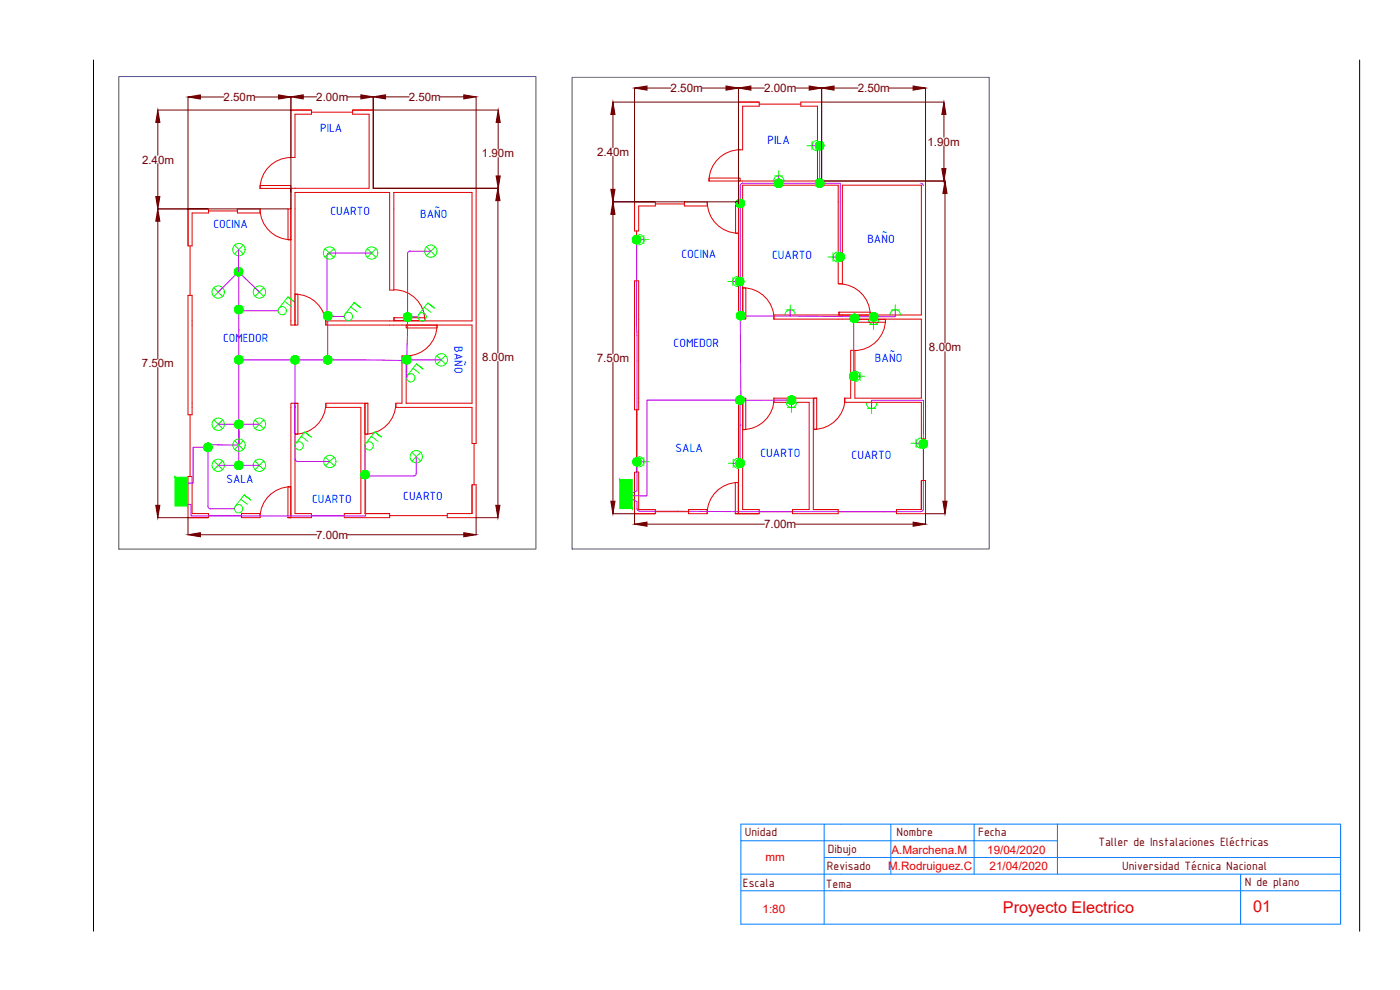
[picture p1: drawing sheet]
<svg xmlns="http://www.w3.org/2000/svg" width="420mm" height="297mm" viewBox="0 0 420 297" stroke-linecap="round" stroke-linejoin="round" font-family="sans-serif">
<!-- layer: Alambrado -->
<g fill="none" stroke="#bf00ff" stroke-width=".3">
<path d="M233.7 52.8v2.2M243.7 43.7h2.3v11.3h-23.1l-.7 .4v38.7M246 55h6.2v22.1h-2.2M276.3 55l.5 .2 .3 .5M71.6 74.9v6.7M111.5 75.9h-12.6l-.7 .5v18.1l.7 .5h4.4M123.1 75.4h6.2M123.1 75.4l-.6 .2-.2 .5v22.9l-.2 9M193.2 71.9h-2.2l.2 66.7h2M71.7 92.5l.2 .5 .5 .2h11.1M71.7 81.5v26.5M77.8 87.6l-6.2-6-6.1 6.1"/>
<path d="M98.4 94.7v13.3M122.3 94.3l.5 .7 2.6 .1M219.9 84.5h2.1M222.2 94.1l.1 26.2M237.1 93v1.8h-14.2l-.5-.2-.2-.5M237.1 94.8l19.9 .2M257 95h5.2v2.4M257 95l-.5 .3-.3 .5v17.1h1.9M268.7 93v2h-6.5M88.5 108l.1 30 .7 .5h9.7M88.5 108h-16.8v19.3M88.5 108l33.8 .2"/>
<path d="M132.4 108h-9.9l-.4 .7v4.7M63.2 133.5l8.5 .1v-6.3v12.3M63.2 133.4l-.6 .3-.2 .5M65.5 127.3h12.3M65.5 139.6h12.3M109.6 133.8l-.1 8.2 .6 .8 14.4-.1 .4-.7v-5M191.2 138.6v8.7l-3.4 1.4M220.8 120.1h-26.6v28.7l-6.4-.1M222.1 127.6h.1M222.1 120.8v18.2h-2M222.9 120.1l-.5 .2-.3 .5M237.5 120.1v2.2"/>
<path d="M237.5 120.1h-14.6M261.6 122.6v-2.5h15.6l-.1 13.6M274.9 133h1.4M276.4 133l.5 .2 .2 .5M277.1 133.7v19l-.2 .6-.6 .2-84.4-.1-.6-.5-.1-2.4-3.4-1.8M56.4 145h1.6v-10.8h4.4l.1 18 .7 .5h7.2M109.7 142.6v12.2h-52.3v-3.5h-1"/>
</g>
<!-- layer: Planta -->
<g fill="none" stroke="#d00" stroke-width=".3">
<path d="M87.3 33h6.2v1.3h-5v12.9h-1.2M87.3 33v14.2M87.3 33h6.2M93.5 33.7h12.3M105.8 33h6.2M112 33h-6.2v1.3h5v22.2h-23.5v41h1.2v-39.8h28.4v29.3h1.3v-29.3h23.5v38.6h-43.9v1.2M112 33v23.5h30.9v76.6h-1.2v-10.9h-22.9v-1.2M221.6 30.6h6.3v1.3h-5v13.1h-1.3zM221.6 30.6h6.3M227.9 31.2h12.4M240.3 30.6h6.3v23.7h31.2v77.4h-1.3v-11h-23.1v-1.2h1.9v-14.4h1.3v14.4h19.9v-23.7h-44.3v-1.3h44.3v-38.9h-23.7v29.6h-1.2v-29.6h-28.7v40.2h-1.3v-41.5h23.7v-22.4h-5zM78 55.7h9.3v.8h-9.3z"/>
<path d="M87.3 47.3a9.3 9.3 0 0 0-9.2 9.2M212.8 53.4h9.3v.9h-9.3zM222.1 44.9a9.4 9.4 0 0 0-9.3 9.4M56.4 62.7h6.2v1.2h-4.9v9.9h-1.3zM56.4 62.7v11.1M56.4 62.7h6.2M57 73.8v14.8M62.6 63.3h8.6M71.2 62.7h6.8v1.2h-6.8zM78.1 62.7a9.3 9.3 0 0 0 9.2 9.2M86.4 62.7h.9v9.2h-.9zM190.4 60.6h6.3v1.2h-5v7.5h-1.3z"/>
<path d="M190.4 60.6v8.7M190.4 60.6h6.3M191 69.3v15M196.7 61.2h8.7M205.4 60.6h6.9v1.2h-6.9zM212.3 60.6a9.4 9.4 0 0 0 9.3 9.4M220.8 60.6h.8v9.4h-.8zM56.4 88.6h1.3v35.8h-1.3zM88.5 88.3h.9v9.2h-.9zM88.5 88.3a9.3 9.3 0 0 1 9.3 9.2M97.8 97.5h43.9v23.5h-19.8v-14.2M118.2 95.3h9.3v.9h-9.3z"/>
<path d="M118.2 95.3v.9M118.2 86.9a9.3 9.3 0 0 1 9.3 9.3M121.9 97.5h9.2v.9h-9.2zM131.2 97.5a9.3 9.3 0 0 1-9.3 9.3M190.4 84.3h1.3v38.6h-1.3zM222.9 86.4h.9v9.3h-.9zM223 86.4a9.4 9.4 0 0 1 9.3 9.3M251.8 93.7h9.4v.9h-9.4zM251.8 93.7v.9M251.8 85.2a9.4 9.4 0 0 1 9.4 9.3M256.4 95.8h9.3v.9h-9.3zM265.8 95.8a9.4 9.4 0 0 1-9.4 9.4"/>
<path d="M121.9 106.8h-1.3v14.2h-1.8M221.6 119.5h1.3v33.4h5v1.2h-6.3zM222.9 119.5h.9v9.4h-.9zM222.9 119.5h.9M232.2 119.5h11.9v33.4h7.5v1.2h-13.8v-1.2h5v-32.2h-10.6zM232.3 119.5a9.4 9.4 0 0 1-9.3 9.4M244.2 119.5h.9v9.3h-.9zM244.2 119.5h.9M253.6 119.5a9.4 9.4 0 0 1-9.4 9.3M57 124.4v18.6M88.5 121h-1.2v34.3M88.5 121h.9v9.3h-.9z"/>
<path d="M88.5 121v33.1h5v1.2h-7.1M88.5 121h.9M97.8 121a9.3 9.3 0 0 1-9.3 9.3M97.8 121v1.2h10.5v31.9h-5v1.2h13.6v-1.2h-7.4M97.8 121h12.6M109.5 121h.9v9.3h-.9zM109.5 121v33.1M118.8 121a9.3 9.3 0 0 1-9.3 9.3M142.3 133.1v12.3M191 122.9v18.8M277.1 131.7v12.5M56.4 143h1.3v11.1h4.9v1.2h-6.2z"/>
<path d="M56.4 155.3h6.2M62.6 154.7h9.9M72.5 154.1h5.5v1.2h-5.5zM86.4 146.1h.9v9.2h-.9zM87.3 146.1a9.3 9.3 0 0 0-9.3 9.2M93.5 154.7h9.8M109.5 154.1h7.4M116.9 154.7h17.3M141.7 145.4h1.2v9.9h-8.7v-1.2h7.5zM141.7 145.4v8.7M190.4 141.7h1.3v11.2h5v1.2h-6.3zM190.4 154.1h6.3"/>
<path d="M196.7 153.5h9.9M206.6 152.9h5.7v1.2h-5.7zM220.7 144.8h.9v9.3h-.9zM220.7 154.1h7.2M221.6 144.8a9.4 9.4 0 0 0-9.4 9.3M227.9 153.5h9.9M244.1 152.9h7.5M251.6 153.5h17.4M276.5 144.2h1.3v9.9h-8.8v-1.2h7.5zM276.5 144.2v8.7"/>
</g>
<!-- layer: Artefactos -->
<g fill="none" stroke="#0f0" stroke-width=".3">
<path d="M232.1 54.3a1.56 1.56 0 0 1 1.6-1.6 1.56 1.56 0 0 1 1.6 1.6M232.4 52.8h1.3M233.7 51.2v1.6h1.2M243.7 42.5v1.2h-1.5M243.7 43.7v1.3M245.3 42.1a1.56 1.56 0 0 0-1.6 1.6 1.56 1.56 0 0 0 1.6 1.6M70.4 73.6l2.6 2.6M73 73.6l-2.6 2.6M97.6 74.6l2.6 2.6M100.2 74.6l-2.6 2.6M110.2 74.6l2.6 2.6M112.8 74.6l-2.6 2.6"/>
<path d="M128 74.1l2.6 2.6M130.6 74.1l-2.6 2.6M191.7 70.3a1.56 1.56 0 0 1 1.5 1.6 1.56 1.56 0 0 1-1.5 1.5M193.2 70.7v1.2M194.7 71.9h-1.5v1.3M250 75.9v1.2h-1.5M250 77.1v1.3M251.6 75.6a1.56 1.56 0 0 0-1.6 1.5 1.56 1.56 0 0 0 1.6 1.6M64.2 86.3l2.6 2.6M66.8 86.3l-2.6 2.6M76.5 86.3l2.7 2.6M79.2 86.3l-2.7 2.6"/>
<path d="M85.4 90.4l1.9 1.5M86.4 89.1l1.9 1.5-1.9-1.5-2.7 3.4M105.3 92.1l1.9 1.5M106.3 90.8l1.9 1.5-1.9-1.5-2.7 3.4M127.4 92.2l1.9 1.5M128.4 90.9l1.9 1.5-1.9-1.5-2.7 3.4M219.9 83.2v1.3h-1.5M219.9 84.5v1.2M221.5 82.9a1.56 1.56 0 0 0-1.6 1.5 1.56 1.56 0 0 0 1.6 1.6M235.6 94.5a1.56 1.56 0 0 1 1.6-1.5 1.56 1.56 0 0 1 1.5 1.5M235.9 93h1.2M237.1 91.5v1.5h1.3"/>
<path d="M260.6 95.8a1.56 1.56 0 0 0 1.6 1.6 1.56 1.56 0 0 0 1.6-1.6M260.9 97.4h1.3v1.5M262.2 97.4h1.2M267.1 94.5a1.56 1.56 0 0 1 1.6-1.6 1.56 1.56 0 0 1 1.5 1.6M267.4 93h1.3M268.7 91.4v1.6h1.2M124 110.5l1.9 1.5M125 109.2l1.9 1.5-1.9-1.5-2.7 3.4M131.1 106.7l2.6 2.6M133.7 106.7l-2.6 2.6M256.6 111.3a1.56 1.56 0 0 1 1.5 1.6 1.56 1.56 0 0 1-1.5 1.5M258.1 111.7v1.2"/>
<path d="M259.6 112.9h-1.5v1.3M64.2 138.3l2.6 2.6M64.2 126l2.6 2.6M66.8 138.3l-2.6 2.6M66.8 126l-2.6 2.6M70.4 132.2l2.6 2.7M73 132.2l-2.6 2.7M76.5 138.3l2.7 2.6M76.5 126l2.7 2.6M79.2 138.3l-2.7 2.6M79.2 126l-2.7 2.6M90.4 130.9l2 1.5"/>
<path d="M91.5 129.6l1.9 1.5-1.9-1.5-2.7 3.4M97.7 137.2l2.6 2.6M100.3 137.2l-2.6 2.6M111.5 130.9l1.9 1.5M112.5 129.6l1.9 1.5-1.9-1.5-2.7 3.4M123.6 135.7l2.6 2.6M126.2 135.7l-2.6 2.6M191.7 137a1.56 1.56 0 0 1 1.5 1.5 1.56 1.56 0 0 1-1.5 1.6M193.2 137.3v1.3M194.7 138.6h-1.5v1.2M220.1 137.8v1.2h-1.5M220.1 139v1.3"/>
<path d="M221.6 137.5a1.56 1.56 0 0 0-1.5 1.5 1.56 1.56 0 0 0 1.5 1.6M236 120.7a1.56 1.56 0 0 0 1.5 1.6 1.56 1.56 0 0 0 1.6-1.6M236.3 122.3h1.2v1.5M237.5 122.3h1.3M260 121a1.56 1.56 0 0 0 1.6 1.6 1.56 1.56 0 0 0 1.5-1.6M260.3 122.6h1.3v1.5M261.6 122.6h1.2M274.9 131.7v1.3h-1.5M274.9 133v1.2M276.5 131.4a1.56 1.56 0 0 0-1.6 1.6 1.56 1.56 0 0 0 1.6 1.5M72.3 149.8l1.9 1.5M73.3 148.5l1.9 1.5-1.9-1.5-2.7 3.4"/>
<circle cx="233.7" cy="55" r="1.24"/>
<circle cx="246" cy="55" r="1.24"/>
<circle cx="246" cy="43.7" r="1.24"/>
<circle cx="71.7" cy="74.9" r="1.85"/>
<circle cx="98.9" cy="75.9" r="1.85"/>
<circle cx="111.5" cy="75.9" r="1.85"/>
<circle cx="129.3" cy="75.4" r="1.85"/>
<circle cx="191.1" cy="71.9" r="1.24"/>
<circle cx="222.2" cy="61" r="1.24"/>
<circle cx="252.2" cy="77.1" r="1.24"/>
<circle cx="65.5" cy="87.6" r="1.85"/>
<circle cx="71.6" cy="81.5" r="1.24"/>
<circle cx="71.7" cy="92.9" r="1.24"/>
<circle cx="77.9" cy="87.6" r="1.85"/>
<circle cx="84.7" cy="93.2" r="1.24"/>
<circle cx="98.4" cy="94.7" r="1.24"/>
<circle cx="104.6" cy="94.9" r="1.24"/>
<circle cx="122.3" cy="95.1" r="1.24"/>
<circle cx="126.7" cy="95" r="1.24"/>
<circle cx="222" cy="84.4" r="1.24"/>
<circle cx="222.3" cy="94.7" r="1.24"/>
<circle cx="256.4" cy="95.5" r="1.24"/>
<circle cx="262.2" cy="95" r="1.24"/>
<circle cx="71.7" cy="108" r="1.24"/>
<circle cx="88.5" cy="108" r="1.24"/>
<circle cx="98.4" cy="108" r="1.24"/>
<circle cx="122.1" cy="108" r="1.24"/>
<circle cx="123.3" cy="113.4" r="1.24"/>
<circle cx="132.4" cy="108" r="1.85"/>
<circle cx="256.2" cy="112.9" r="1.24"/>
<circle cx="62.4" cy="134.2" r="1.24"/>
<circle cx="65.5" cy="127.3" r="1.85"/>
<circle cx="65.5" cy="139.6" r="1.85"/>
<circle cx="71.7" cy="139.6" r="1.24"/>
<circle cx="71.7" cy="127.3" r="1.24"/>
<circle cx="71.7" cy="133.6" r="1.85"/>
<circle cx="77.9" cy="139.6" r="1.85"/>
<circle cx="77.9" cy="127.3" r="1.85"/>
<circle cx="89.8" cy="133.8" r="1.24"/>
<circle cx="99" cy="138.5" r="1.85"/>
<circle cx="110.8" cy="133.8" r="1.24"/>
<circle cx="124.9" cy="137" r="1.85"/>
<circle cx="191.2" cy="138.5" r="1.24"/>
<circle cx="222.1" cy="120" r="1.24"/>
<circle cx="222.1" cy="139" r="1.24"/>
<circle cx="237.5" cy="120" r="1.24"/>
<circle cx="277.1" cy="133.1" r="1.24"/>
<circle cx="71.6" cy="152.6" r="1.24"/>
<circle cx="109.5" cy="142.4" r="1.24"/>
</g>
<g fill="#0f0" stroke="#0f0" stroke-width=".3">
<path d="M88.4 106.7l.5 .1zM88.2 106.8h.7z"/>
<path d="M88.2 106.8h.9zM88 106.8h1.1z"/>
<path d="M88 106.8l1.3 .2zM87.8 107h1.5z"/>
<path d="M87.8 107l1.6 .1zM87.6 107.1h1.8z"/>
<path d="M87.6 107.1l2 .2-.2-.2zM87.6 107.1l2 .2h-2.1z"/>
<path d="M87.5 107.3l2.2 .2-.1-.2zM87.5 107.3l2.2 .2h-2.3z"/>
<path d="M87.4 107.5l2.3 .2v-.2zM87.4 107.5l2.3 .2h-2.4z"/>
<path d="M87.3 107.7l2.5 .3-.1-.3zM87.3 107.7l2.5 .3h-2.5z"/>
<path d="M87.3 108l2.4 .2 .1-.2zM87.3 108l2.4 .2h-2.4z"/>
<path d="M87.3 108.2l2.4 .2v-.2zM87.3 108.2l2.4 .2h-2.3z"/>
<path d="M87.4 108.4l2.2 .2 .1-.2zM87.4 108.4l2.2 .2h-2.1z"/>
<path d="M87.5 108.6l1.9 .2 .2-.2zM87.5 108.6l1.9 .2h-1.8z"/>
<path d="M87.6 108.8h1.8zM87.6 108.8l1.7 .1z"/>
<path d="M87.8 108.9h1.5zM87.8 108.9l1.3 .2z"/>
<path d="M88 109.1h1.1zM88 109.1l.9 .1z"/>
<path d="M88.2 109.2h.7zM88.2 109.2h.4z"/>
<path d="M122.2 93.9h.5zM122 93.9h.7z"/>
<path d="M122 93.9l.9 .1zM121.8 94h1.1z"/>
<path d="M121.8 94l1.3 .1zM121.6 94.1h1.5z"/>
<path d="M121.6 94.1l1.6 .2zM121.4 94.3h1.8z"/>
<path d="M121.4 94.3l2 .1-.2-.1zM121.4 94.3l2 .1h-2.1z"/>
<path d="M121.3 94.4l2.2 .3-.1-.3zM121.3 94.4l2.2 .3h-2.3z"/>
<path d="M121.2 94.7l2.3 .2v-.2zM121.2 94.7l2.3 .2h-2.4z"/>
<path d="M121.1 94.9l2.5 .2-.1-.2zM121.1 94.9l2.5 .2h-2.5z"/>
<path d="M121.1 95.1l2.4 .2 .1-.2zM121.1 95.1l2.4 .2h-2.4z"/>
<path d="M121.1 95.3l2.4 .2v-.2zM121.1 95.3l2.4 .2h-2.3z"/>
<path d="M121.2 95.5l2.2 .3 .1-.3zM121.2 95.5l2.2 .3h-2.1z"/>
<path d="M121.3 95.8l1.9 .1 .2-.1zM121.3 95.8l1.9 .1h-1.8z"/>
<path d="M121.4 95.9l1.7 .2 .1-.2zM121.4 95.9l1.7 .2h-1.5z"/>
<path d="M121.6 96.1h1.5zM121.6 96.1l1.3 .1z"/>
<path d="M121.8 96.2h1.1zM121.8 96.2l.9 .1z"/>
<path d="M122 96.3h.7zM122 96.3h.4z"/>
<path d="M71.5 80.3l.4 .1zM71.2 80.4h.7z"/>
<path d="M71.2 80.4l.9 .1zM71 80.5h1.1z"/>
<path d="M71 80.5l1.3 .1zM70.8 80.6h1.5z"/>
<path d="M70.8 80.6l1.7 .1-.2-.1zM70.8 80.6l1.7 .1h-1.8z"/>
<path d="M70.7 80.7l1.9 .2-.1-.2zM70.7 80.7l1.9 .2h-2.1z"/>
<path d="M70.5 80.9l2.2 .2-.1-.2zM70.5 80.9l2.2 .2h-2.3z"/>
<path d="M70.4 81.1l2.4 .2-.1-.2zM70.4 81.1l2.4 .2h-2.4z"/>
<path d="M70.4 81.3l2.4 .3v-.3zM70.4 81.3l2.4 .3h-2.4z"/>
<path d="M70.4 81.6l2.4 .2v-.2zM70.4 81.6l2.4 .2h-2.4z"/>
<path d="M70.4 81.8l2.3 .2 .1-.2zM70.4 81.8l2.3 .2h-2.3z"/>
<path d="M70.4 82l2.2 .2 .1-.2zM70.4 82l2.2 .2h-2.1z"/>
<path d="M70.5 82.2l2 .2 .1-.2zM70.5 82.2l2 .2h-1.8z"/>
<path d="M70.7 82.4l1.6 .2 .2-.2zM70.7 82.4l1.6 .2h-1.5z"/>
<path d="M70.8 82.6h1.5zM70.8 82.6l1.3 .1z"/>
<path d="M71 82.7h1.1zM71 82.7h.9z"/>
<path d="M71.2 82.7h.7zM71.2 82.7l.5 .1z"/>
<path d="M71.6 91.7h.4zM71.3 91.7h.7z"/>
<path d="M71.3 91.7l.9 .1zM71.1 91.8h1.1z"/>
<path d="M71.1 91.8l1.3 .1zM70.9 91.9h1.5z"/>
<path d="M70.9 91.9l1.7 .2zM70.8 92.1h1.8z"/>
<path d="M70.8 92.1l1.9 .1-.1-.1zM70.8 92.1l1.9 .1h-2.1z"/>
<path d="M70.6 92.2l2.2 .3-.1-.3zM70.6 92.2l2.2 .3h-2.3z"/>
<path d="M70.5 92.5l2.4 .2-.1-.2zM70.5 92.5l2.4 .2h-2.4z"/>
<path d="M70.5 92.7l2.4 .2v-.2zM70.5 92.7l2.4 .2h-2.5z"/>
<path d="M70.4 92.9l2.5 .2v-.2zM70.4 92.9l2.5 .2h-2.4z"/>
<path d="M70.5 93.1l2.3 .2 .1-.2zM70.5 93.1l2.3 .2h-2.3z"/>
<path d="M70.5 93.3l2.2 .2 .1-.2zM70.5 93.3l2.2 .2h-2.1z"/>
<path d="M70.6 93.5l2 .2 .1-.2zM70.6 93.5l2 .2h-1.8z"/>
<path d="M70.8 93.7h1.8zM70.8 93.7l1.6 .2z"/>
<path d="M70.9 93.9h1.5zM70.9 93.9l1.3 .1z"/>
<path d="M71.1 94h1.1zM71.1 94l.9 .1z"/>
<path d="M71.3 94.1h.7zM71.3 94.1h.5z"/>
<path d="M71.6 106.7l.4 .1zM71.3 106.8h.7z"/>
<path d="M71.3 106.8h.9zM71.1 106.8h1.1z"/>
<path d="M71.1 106.8l1.3 .2zM70.9 107h1.5z"/>
<path d="M70.9 107l1.7 .1zM70.8 107.1h1.8z"/>
<path d="M70.8 107.1l1.9 .2-.1-.2zM70.8 107.1l1.9 .2h-2.1z"/>
<path d="M70.6 107.3l2.2 .2-.1-.2zM70.6 107.3l2.2 .2h-2.3z"/>
<path d="M70.5 107.5l2.4 .2-.1-.2zM70.5 107.5l2.4 .2h-2.4z"/>
<path d="M70.5 107.7l2.4 .3v-.3zM70.5 107.7l2.4 .3h-2.5z"/>
<path d="M70.4 108l2.5 .2v-.2zM70.4 108l2.5 .2h-2.4z"/>
<path d="M70.5 108.2l2.3 .2 .1-.2zM70.5 108.2l2.3 .2h-2.3z"/>
<path d="M70.5 108.4l2.2 .2 .1-.2zM70.5 108.4l2.2 .2h-2.1z"/>
<path d="M70.6 108.6l2 .2 .1-.2zM70.6 108.6l2 .2h-1.8z"/>
<path d="M70.8 108.8h1.8zM70.8 108.8l1.6 .1z"/>
<path d="M70.9 108.9h1.5zM70.9 108.9l1.3 .2z"/>
<path d="M71.1 109.1h1.1zM71.1 109.1l.9 .1z"/>
<path d="M71.3 109.2h.7zM71.3 109.2h.5z"/>
<path d="M71.6 138.4h.4zM71.3 138.4h.7z"/>
<path d="M71.3 138.4l.9 .1zM71.1 138.5h1.1z"/>
<path d="M71.1 138.5l1.3 .1zM70.9 138.6h1.5z"/>
<path d="M70.9 138.6l1.7 .2zM70.8 138.8h1.8z"/>
<path d="M70.8 138.8l1.9 .2-.1-.2zM70.8 138.8l1.9 .2h-2.1z"/>
<path d="M70.6 139l2.2 .2-.1-.2zM70.6 139l2.2 .2h-2.3z"/>
<path d="M70.5 139.2l2.4 .2-.1-.2zM70.5 139.2l2.4 .2h-2.4z"/>
<path d="M70.5 139.4l2.4 .2v-.2zM70.5 139.4l2.4 .2h-2.5z"/>
<path d="M70.4 139.6l2.5 .2v-.2zM70.4 139.6l2.5 .2h-2.4z"/>
<path d="M70.5 139.8l2.3 .3 .1-.3zM70.5 139.8l2.3 .3h-2.3z"/>
<path d="M70.5 140.1l2.2 .2 .1-.2zM70.5 140.1l2.2 .2h-2.1z"/>
<path d="M70.6 140.3l2 .1 .1-.1zM70.6 140.3l2 .1h-1.8z"/>
<path d="M70.8 140.4h1.8zM70.8 140.4l1.6 .2z"/>
<path d="M70.9 140.6h1.5zM70.9 140.6l1.3 .1z"/>
<path d="M71.1 140.7h1.1zM71.1 140.7l.9 .1z"/>
<path d="M71.3 140.8h.7zM71.3 140.8h.5z"/>
<path d="M52.5 143.2l3.7 8.6v-8.6zM52.5 143.2l3.7 8.6h-3.7z"/>
<path d="M98.2 93.5l.5 .1zM98 93.6h.7z"/>
<path d="M98 93.6h.9zM97.8 93.6h1.1z"/>
<path d="M97.8 93.6l1.3 .1zM97.6 93.7h1.5z"/>
<path d="M97.6 93.7l1.7 .2-.2-.2zM97.6 93.7l1.7 .2h-1.9z"/>
<path d="M97.4 93.9l2 .2-.1-.2zM97.4 93.9l2 .2h-2.1z"/>
<path d="M97.3 94.1l2.2 .2-.1-.2zM97.3 94.1l2.2 .2h-2.3z"/>
<path d="M97.2 94.3l2.4 .2-.1-.2zM97.2 94.3l2.4 .2h-2.5z"/>
<path d="M97.1 94.5l2.5 .2v-.2zM97.1 94.5l2.5 .2h-2.5z"/>
<path d="M97.1 94.7l2.5 .3v-.3zM97.1 94.7l2.5 .3h-2.5z"/>
<path d="M97.1 95l2.4 .2 .1-.2zM97.1 95l2.4 .2h-2.3z"/>
<path d="M97.2 95.2l2.2 .2 .1-.2zM97.2 95.2l2.2 .2h-2.1z"/>
<path d="M97.3 95.4l2 .2 .1-.2zM97.3 95.4l2 .2h-1.9z"/>
<path d="M97.4 95.6h1.9zM97.4 95.6l1.7 .1z"/>
<path d="M97.6 95.7h1.5zM97.6 95.7l1.3 .1z"/>
<path d="M97.8 95.8h1.1zM97.8 95.8l.9 .1z"/>
<path d="M98 95.9h.7zM98 95.9l.5 .1z"/>
<path d="M62.3 133h.5zM62.1 133h.7z"/>
<path d="M62.1 133l.9 .1zM61.9 133.1h1.1z"/>
<path d="M61.9 133.1l1.3 .1zM61.7 133.2h1.5z"/>
<path d="M61.7 133.2l1.6 .2zM61.5 133.4h1.8z"/>
<path d="M61.5 133.4l2 .1-.2-.1zM61.5 133.4l2 .1h-2.1z"/>
<path d="M61.4 133.5l2.2 .3-.1-.3zM61.4 133.5l2.2 .3h-2.3z"/>
<path d="M61.3 133.8l2.3 .2v-.2zM61.3 133.8l2.3 .2h-2.4z"/>
<path d="M61.2 134l2.4 .2v-.2zM61.2 134l2.4 .2h-2.4z"/>
<path d="M61.2 134.2l2.4 .2v-.2zM61.2 134.2l2.4 .2h-2.4z"/>
<path d="M61.2 134.4l2.4 .2v-.2zM61.2 134.4l2.4 .2h-2.3z"/>
<path d="M61.3 134.6l2.2 .3 .1-.3zM61.3 134.6l2.2 .3h-2.1z"/>
<path d="M61.4 134.9l1.9 .1 .2-.1zM61.4 134.9l1.9 .1h-1.8z"/>
<path d="M61.5 135l1.7 .2 .1-.2zM61.5 135l1.7 .2h-1.5z"/>
<path d="M61.7 135.2h1.5zM61.7 135.2l1.3 .1z"/>
<path d="M61.9 135.3h1.1zM61.9 135.3l.9 .1z"/>
<path d="M62.1 135.4h.7zM62.1 135.4h.4z"/>
<path d="M71.6 126.1h.4zM71.3 126.1h.7z"/>
<path d="M71.3 126.1l.9 .1zM71.1 126.2h1.1z"/>
<path d="M71.1 126.2l1.3 .1zM70.9 126.3h1.5z"/>
<path d="M70.9 126.3l1.7 .2-.2-.2zM70.9 126.3l1.7 .2h-1.8z"/>
<path d="M70.8 126.5l1.9 .2-.1-.2zM70.8 126.5l1.9 .2h-2.1z"/>
<path d="M70.6 126.7l2.2 .2-.1-.2zM70.6 126.7l2.2 .2h-2.3z"/>
<path d="M70.5 126.9l2.4 .2-.1-.2zM70.5 126.9l2.4 .2h-2.4z"/>
<path d="M70.5 127.1l2.4 .2v-.2zM70.5 127.1l2.4 .2h-2.5z"/>
<path d="M70.4 127.3l2.5 .3v-.3zM70.4 127.3l2.5 .3h-2.4z"/>
<path d="M70.5 127.6l2.3 .2 .1-.2zM70.5 127.6l2.3 .2h-2.3z"/>
<path d="M70.5 127.8l2.2 .2 .1-.2zM70.5 127.8l2.2 .2h-2.1z"/>
<path d="M70.6 128l2 .1 .1-.1zM70.6 128l2 .1h-1.8z"/>
<path d="M70.8 128.1h1.8zM70.8 128.1l1.6 .2z"/>
<path d="M70.9 128.3h1.5zM70.9 128.3l1.3 .1z"/>
<path d="M71.1 128.4h1.1zM71.1 128.4l.9 .1z"/>
<path d="M71.3 128.5h.7zM71.3 128.5h.5z"/>
<path d="M98.2 106.7l.5 .1zM98 106.8h.7z"/>
<path d="M98 106.8h.9zM97.8 106.8h1.1z"/>
<path d="M97.8 106.8l1.3 .2zM97.6 107h1.5z"/>
<path d="M97.6 107l1.7 .1zM97.4 107.1h1.9z"/>
<path d="M97.4 107.1l2 .2-.1-.2zM97.4 107.1l2 .2h-2.1z"/>
<path d="M97.3 107.3l2.2 .2-.1-.2zM97.3 107.3l2.2 .2h-2.3z"/>
<path d="M97.2 107.5l2.4 .2-.1-.2zM97.2 107.5l2.4 .2h-2.5z"/>
<path d="M97.1 107.7l2.5 .3v-.3zM97.1 107.7l2.5 .3h-2.5z"/>
<path d="M97.1 108l2.5 .2v-.2zM97.1 108l2.5 .2h-2.5z"/>
<path d="M97.1 108.2l2.4 .2 .1-.2zM97.1 108.2l2.4 .2h-2.3z"/>
<path d="M97.2 108.4l2.2 .2 .1-.2zM97.2 108.4l2.2 .2h-2.1z"/>
<path d="M97.3 108.6l2 .2 .1-.2zM97.3 108.6l2 .2h-1.9z"/>
<path d="M97.4 108.8h1.9zM97.4 108.8l1.7 .1z"/>
<path d="M97.6 108.9h1.5zM97.6 108.9l1.3 .2z"/>
<path d="M97.8 109.1h1.1zM97.8 109.1l.9 .1z"/>
<path d="M98 109.2h.7zM98 109.2h.5z"/>
<path d="M122 106.7l.4 .1zM121.7 106.8h.7z"/>
<path d="M121.7 106.8h.9zM121.5 106.8h1.1z"/>
<path d="M121.5 106.8l1.3 .2zM121.3 107h1.5z"/>
<path d="M121.3 107l1.7 .1zM121.2 107.1h1.8z"/>
<path d="M121.2 107.1l1.9 .2-.1-.2zM121.2 107.1l1.9 .2h-2.1z"/>
<path d="M121 107.3l2.2 .2-.1-.2zM121 107.3l2.2 .2h-2.3z"/>
<path d="M120.9 107.5l2.4 .2-.1-.2zM120.9 107.5l2.4 .2h-2.4z"/>
<path d="M120.9 107.7l2.4 .3v-.3zM120.9 107.7l2.4 .3h-2.5z"/>
<path d="M120.8 108l2.5 .2v-.2zM120.8 108l2.5 .2h-2.4z"/>
<path d="M120.9 108.2l2.3 .2 .1-.2zM120.9 108.2l2.3 .2h-2.3z"/>
<path d="M120.9 108.4l2.2 .2 .1-.2zM120.9 108.4l2.2 .2h-2.1z"/>
<path d="M121 108.6l2 .2 .1-.2zM121 108.6l2 .2h-1.8z"/>
<path d="M121.2 108.8h1.8zM121.2 108.8l1.6 .1z"/>
<path d="M121.3 108.9h1.5zM121.3 108.9l1.3 .2z"/>
<path d="M121.5 109.1h1.1zM121.5 109.1l.9 .1z"/>
<path d="M121.7 109.2h.7zM121.7 109.2h.5z"/>
<path d="M109.4 141.2h.5zM109.2 141.2h.7z"/>
<path d="M109.2 141.2l.9 .1zM109 141.3h1.1z"/>
<path d="M109 141.3l1.3 .1zM108.8 141.4h1.5z"/>
<path d="M108.8 141.4l1.6 .2zM108.6 141.6h1.8z"/>
<path d="M108.6 141.6l2 .2-.2-.2zM108.6 141.6l2 .2h-2.1z"/>
<path d="M108.5 141.8l2.2 .1-.1-.1zM108.5 141.8l2.2 .1h-2.3z"/>
<path d="M108.4 141.9l2.4 .3-.1-.3zM108.4 141.9l2.4 .3h-2.5z"/>
<path d="M108.3 142.2l2.5 .2v-.2zM108.3 142.2l2.5 .2h-2.5z"/>
<path d="M108.3 142.4l2.5 .2v-.2zM108.3 142.4l2.5 .2h-2.5z"/>
<path d="M108.3 142.6l2.4 .2 .1-.2zM108.3 142.6l2.4 .2h-2.3z"/>
<path d="M108.4 142.8l2.2 .2 .1-.2zM108.4 142.8l2.2 .2h-2.1z"/>
<path d="M108.5 143l1.9 .2 .2-.2zM108.5 143l1.9 .2h-1.8z"/>
<path d="M108.6 143.2h1.8zM108.6 143.2l1.7 .2z"/>
<path d="M108.8 143.4h1.5zM108.8 143.4l1.3 .1z"/>
<path d="M109 143.5h1.1zM109 143.5l.9 .1z"/>
<path d="M109.2 143.6h.7zM109.2 143.6h.5z"/>
<path d="M222.1 59.8h.4zM221.8 59.8h.7z"/>
<path d="M221.8 59.8l.9 .1zM221.6 59.9h1.1z"/>
<path d="M221.6 59.9l1.3 .1zM221.4 60h1.5z"/>
<path d="M221.4 60l1.7 .2zM221.2 60.2h1.9z"/>
<path d="M221.2 60.2l2 .2-.1-.2zM221.2 60.2l2 .2h-2.1z"/>
<path d="M221.1 60.4l2.2 .2-.1-.2zM221.1 60.4l2.2 .2h-2.3z"/>
<path d="M221 60.6l2.4 .2-.1-.2zM221 60.6l2.4 .2h-2.5z"/>
<path d="M220.9 60.8l2.5 .2v-.2zM220.9 60.8l2.5 .2h-2.5z"/>
<path d="M220.9 61l2.5 .3v-.3zM220.9 61l2.5 .3h-2.5z"/>
<path d="M220.9 61.3l2.4 .2 .1-.2zM220.9 61.3l2.4 .2h-2.3z"/>
<path d="M221 61.5l2.2 .2 .1-.2zM221 61.5l2.2 .2h-2.1z"/>
<path d="M221.1 61.7l2 .2 .1-.2zM221.1 61.7l2 .2h-1.9z"/>
<path d="M221.2 61.9l1.7 .1 .2-.1zM221.2 61.9l1.7 .1h-1.5z"/>
<path d="M221.4 62h1.5zM221.4 62l1.3 .1z"/>
<path d="M221.6 62.1h1.1zM221.6 62.1l.9 .1z"/>
<path d="M221.8 62.2h.7zM221.8 62.2l.5 .1z"/>
<path d="M233.6 53.7l.4 .1zM233.4 53.8h.6z"/>
<path d="M233.4 53.8l.8 .1zM233.1 53.9h1.1z"/>
<path d="M233.1 53.9l1.3 .1zM232.9 54h1.5z"/>
<path d="M232.9 54l1.7 .1zM232.8 54.1h1.8z"/>
<path d="M232.8 54.1l2 .2-.2-.2zM232.8 54.1l2 .2h-2.2z"/>
<path d="M232.6 54.3l2.3 .2-.1-.2zM232.6 54.3l2.3 .2h-2.4z"/>
<path d="M232.5 54.5l2.4 .3v-.3zM232.5 54.5l2.4 .3h-2.4z"/>
<path d="M232.5 54.8l2.4 .2v-.2zM232.5 54.8l2.4 .2h-2.5z"/>
<path d="M232.4 55l2.5 .2v-.2zM232.4 55l2.5 .2h-2.4z"/>
<path d="M232.5 55.2l2.4 .2v-.2zM232.5 55.2l2.4 .2h-2.4z"/>
<path d="M232.5 55.4l2.3 .2 .1-.2zM232.5 55.4l2.3 .2h-2.2z"/>
<path d="M232.6 55.6l2 .2 .2-.2zM232.6 55.6l2 .2h-1.8z"/>
<path d="M232.8 55.8h1.8zM232.8 55.8l1.6 .2z"/>
<path d="M232.9 56h1.5zM232.9 56l1.3 .1z"/>
<path d="M233.1 56.1h1.1zM233.1 56.1l.9 .1z"/>
<path d="M233.4 56.2h.6zM233.4 56.2h.4z"/>
<path d="M245.9 42.5h.4zM245.6 42.5h.7z"/>
<path d="M245.6 42.5l.9 .1zM245.4 42.6h1.1z"/>
<path d="M245.4 42.6l1.3 .1zM245.2 42.7h1.5z"/>
<path d="M245.2 42.7l1.7 .2zM245.1 42.9h1.8z"/>
<path d="M245.1 42.9l2 .2-.2-.2zM245.1 42.9l2 .2h-2.2z"/>
<path d="M244.9 43.1l2.3 .2-.1-.2zM244.9 43.1l2.3 .2h-2.4z"/>
<path d="M244.8 43.3l2.4 .2v-.2zM244.8 43.3l2.4 .2h-2.4z"/>
<path d="M244.8 43.5l2.4 .2v-.2zM244.8 43.5l2.4 .2h-2.5z"/>
<path d="M244.7 43.7l2.5 .2v-.2zM244.7 43.7l2.5 .2h-2.4z"/>
<path d="M244.8 43.9l2.4 .3v-.3zM244.8 43.9l2.4 .3h-2.4z"/>
<path d="M244.8 44.2l2.3 .2 .1-.2zM244.8 44.2l2.3 .2h-2.2z"/>
<path d="M244.9 44.4l2 .2 .2-.2zM244.9 44.4l2 .2h-1.8z"/>
<path d="M245.1 44.6h1.8zM245.1 44.6l1.6 .1z"/>
<path d="M245.2 44.7h1.5zM245.2 44.7l1.3 .1z"/>
<path d="M245.4 44.8h1.1zM245.4 44.8l.9 .1z"/>
<path d="M245.6 44.9h.7zM245.6 44.9l.5 .1z"/>
<path d="M252 75.9h.5zM251.8 75.9h.7z"/>
<path d="M251.8 75.9l.9 .1zM251.6 76h1.1z"/>
<path d="M251.6 76l1.3 .1zM251.4 76.1h1.5z"/>
<path d="M251.4 76.1l1.7 .2zM251.2 76.3h1.9z"/>
<path d="M251.2 76.3l2 .2-.1-.2zM251.2 76.3l2 .2h-2.1z"/>
<path d="M251.1 76.5l2.2 .2-.1-.2zM251.1 76.5l2.2 .2h-2.3z"/>
<path d="M251 76.7l2.4 .2-.1-.2zM251 76.7l2.4 .2h-2.5z"/>
<path d="M250.9 76.9l2.5 .2v-.2zM250.9 76.9l2.5 .2h-2.5z"/>
<path d="M250.9 77.1l2.5 .2v-.2zM250.9 77.1l2.5 .2h-2.5z"/>
<path d="M250.9 77.3l2.4 .3 .1-.3zM250.9 77.3l2.4 .3h-2.3z"/>
<path d="M251 77.6l2.2 .2 .1-.2zM251 77.6l2.2 .2h-2.1z"/>
<path d="M251.1 77.8l2 .2 .1-.2zM251.1 77.8l2 .2h-1.9z"/>
<path d="M251.2 78l1.7 .1 .2-.1zM251.2 78l1.7 .1h-1.5z"/>
<path d="M251.4 78.1h1.5zM251.4 78.1l1.3 .1z"/>
<path d="M251.6 78.2h1.1zM251.6 78.2l.9 .1z"/>
<path d="M251.8 78.3h.7zM251.8 78.3l.5 .1z"/>
<path d="M221.9 83.2l.4 .1zM221.7 83.3h.6z"/>
<path d="M221.7 83.3l.8 .1zM221.4 83.4h1.1z"/>
<path d="M221.4 83.4l1.3 .1zM221.2 83.5h1.5z"/>
<path d="M221.2 83.5l1.7 .1-.2-.1zM221.2 83.5l1.7 .1h-1.8z"/>
<path d="M221.1 83.6l1.9 .2-.1-.2zM221.1 83.6l1.9 .2h-2.1z"/>
<path d="M220.9 83.8l2.3 .2-.2-.2zM220.9 83.8l2.3 .2h-2.4z"/>
<path d="M220.8 84l2.4 .2v-.2zM220.8 84l2.4 .2h-2.4z"/>
<path d="M220.8 84.2l2.4 .3v-.3zM220.8 84.2l2.4 .3h-2.5z"/>
<path d="M220.7 84.5l2.5 .2v-.2zM220.7 84.5l2.5 .2h-2.4z"/>
<path d="M220.8 84.7l2.4 .2v-.2zM220.8 84.7l2.4 .2h-2.4z"/>
<path d="M220.8 84.9l2.2 .2 .2-.2zM220.8 84.9l2.2 .2h-2.1z"/>
<path d="M220.9 85.1l2 .2 .1-.2zM220.9 85.1l2 .2h-1.8z"/>
<path d="M221.1 85.3h1.8zM221.1 85.3l1.6 .1z"/>
<path d="M221.2 85.4h1.5zM221.2 85.4l1.3 .2z"/>
<path d="M221.4 85.6h1.1zM221.4 85.6l.9 .1z"/>
<path d="M221.7 85.7h.6zM221.7 85.7h.4z"/>
<path d="M190.9 70.7h.5zM190.7 70.7h.7z"/>
<path d="M190.7 70.7l.9 .1zM190.5 70.8h1.1z"/>
<path d="M190.5 70.8l1.3 .1zM190.3 70.9h1.5z"/>
<path d="M190.3 70.9l1.7 .2-.2-.2zM190.3 70.9l1.7 .2h-1.9z"/>
<path d="M190.1 71.1l2 .1-.1-.1zM190.1 71.1l2 .1h-2.1z"/>
<path d="M190 71.2l2.2 .3-.1-.3zM190 71.2l2.2 .3h-2.3z"/>
<path d="M189.9 71.5l2.4 .2-.1-.2zM189.9 71.5l2.4 .2h-2.5z"/>
<path d="M189.8 71.7l2.5 .2v-.2zM189.8 71.7l2.5 .2h-2.5z"/>
<path d="M189.8 71.9l2.5 .2v-.2zM189.8 71.9l2.5 .2h-2.5z"/>
<path d="M189.8 72.1l2.4 .3 .1-.3zM189.8 72.1l2.4 .3h-2.3z"/>
<path d="M189.9 72.4l2.2 .2 .1-.2zM189.9 72.4l2.2 .2h-2.1z"/>
<path d="M190 72.6l2 .1 .1-.1zM190 72.6l2 .1h-1.9z"/>
<path d="M190.1 72.7l1.7 .2 .2-.2zM190.1 72.7l1.7 .2h-1.5z"/>
<path d="M190.3 72.9h1.5zM190.3 72.9l1.3 .1z"/>
<path d="M190.5 73h1.1zM190.5 73l.9 .1z"/>
<path d="M190.7 73.1h.7zM190.7 73.1l.5 .1z"/>
<path d="M245.9 53.7l.4 .1zM245.6 53.8h.7z"/>
<path d="M245.6 53.8l.9 .1zM245.4 53.9h1.1z"/>
<path d="M245.4 53.9l1.3 .1zM245.2 54h1.5z"/>
<path d="M245.2 54l1.7 .1zM245.1 54.1h1.8z"/>
<path d="M245.1 54.1l2 .2-.2-.2zM245.1 54.1l2 .2h-2.2z"/>
<path d="M244.9 54.3l2.3 .2-.1-.2zM244.9 54.3l2.3 .2h-2.4z"/>
<path d="M244.8 54.5l2.4 .3v-.3zM244.8 54.5l2.4 .3h-2.4z"/>
<path d="M244.8 54.8l2.4 .2v-.2zM244.8 54.8l2.4 .2h-2.5z"/>
<path d="M244.7 55l2.5 .2v-.2zM244.7 55l2.5 .2h-2.4z"/>
<path d="M244.8 55.2l2.4 .2v-.2zM244.8 55.2l2.4 .2h-2.4z"/>
<path d="M244.8 55.4l2.3 .2 .1-.2zM244.8 55.4l2.3 .2h-2.2z"/>
<path d="M244.9 55.6l2 .2 .2-.2zM244.9 55.6l2 .2h-1.8z"/>
<path d="M245.1 55.8h1.8zM245.1 55.8l1.6 .2z"/>
<path d="M245.2 56h1.5zM245.2 56l1.3 .1z"/>
<path d="M245.4 56.1h1.1zM245.4 56.1l.9 .1z"/>
<path d="M245.6 56.2h.7zM245.6 56.2h.5z"/>
<path d="M262.1 93.8h.4zM261.8 93.8h.7z"/>
<path d="M261.8 93.8l1 .1zM261.6 93.9h1.2z"/>
<path d="M261.6 93.9l1.3 .1zM261.4 94h1.5z"/>
<path d="M261.4 94l1.7 .2zM261.3 94.2h1.8z"/>
<path d="M261.3 94.2l2 .2-.2-.2zM261.3 94.2l2 .2h-2.2z"/>
<path d="M261.1 94.4l2.2 .2v-.2zM261.1 94.4l2.2 .2h-2.3z"/>
<path d="M261 94.6l2.4 .2-.1-.2zM261 94.6l2.4 .2h-2.4z"/>
<path d="M261 94.8l2.4 .2v-.2zM261 94.8l2.4 .2h-2.5z"/>
<path d="M260.9 95l2.5 .3v-.3zM260.9 95l2.5 .3h-2.4z"/>
<path d="M261 95.3l2.3 .2 .1-.2zM261 95.3l2.3 .2h-2.3z"/>
<path d="M261 95.5l2.3 .2v-.2zM261 95.5l2.3 .2h-2.2z"/>
<path d="M261.1 95.7l2 .2 .2-.2zM261.1 95.7l2 .2h-1.8z"/>
<path d="M261.3 95.9h1.8zM261.3 95.9l1.6 .1z"/>
<path d="M261.4 96h1.5zM261.4 96l1.4 .2z"/>
<path d="M261.6 96.2h1.2zM261.6 96.2h.9z"/>
<path d="M261.8 96.2h.7zM261.8 96.2l.5 .1z"/>
<path d="M237.4 118.8l.5 .1zM237.2 118.9h.7z"/>
<path d="M237.2 118.9l.9 .1zM237 119h1.1z"/>
<path d="M237 119l1.3 .1zM236.8 119.1h1.5z"/>
<path d="M236.8 119.1l1.7 .1-.2-.1zM236.8 119.1l1.7 .1h-1.9z"/>
<path d="M236.6 119.2l2 .2-.1-.2zM236.6 119.2l2 .2h-2.1z"/>
<path d="M236.5 119.4l2.2 .2-.1-.2zM236.5 119.4l2.2 .2h-2.3z"/>
<path d="M236.4 119.6l2.4 .2-.1-.2zM236.4 119.6l2.4 .2h-2.5z"/>
<path d="M236.3 119.8l2.5 .3v-.3zM236.3 119.8l2.5 .3h-2.5z"/>
<path d="M236.3 120.1l2.5 .2v-.2zM236.3 120.1l2.5 .2h-2.5z"/>
<path d="M236.3 120.3l2.4 .2 .1-.2zM236.3 120.3l2.4 .2h-2.3z"/>
<path d="M236.4 120.5l2.2 .2 .1-.2zM236.4 120.5l2.2 .2h-2.1z"/>
<path d="M236.5 120.7l2 .2 .1-.2zM236.5 120.7l2 .2h-1.9z"/>
<path d="M236.6 120.9h1.9zM236.6 120.9l1.7 .2z"/>
<path d="M236.8 121.1h1.5zM236.8 121.1l1.3 .1z"/>
<path d="M237 121.2h1.1zM237 121.2l.9 .1z"/>
<path d="M237.2 121.3h.7zM237.2 121.3h.5z"/>
<path d="M221.9 118.8l.5 .1zM221.7 118.9h.7z"/>
<path d="M221.7 118.9h.9zM221.5 118.9h1.1z"/>
<path d="M221.5 118.9l1.3 .2zM221.3 119.1h1.5z"/>
<path d="M221.3 119.1l1.7 .1zM221.1 119.2h1.9z"/>
<path d="M221.1 119.2l2 .2-.1-.2zM221.1 119.2l2 .2h-2.1z"/>
<path d="M221 119.4l2.2 .2-.1-.2zM221 119.4l2.2 .2h-2.3z"/>
<path d="M220.9 119.6l2.4 .2-.1-.2zM220.9 119.6l2.4 .2h-2.5z"/>
<path d="M220.8 119.8l2.5 .3v-.3zM220.8 119.8l2.5 .3h-2.5z"/>
<path d="M220.8 120.1l2.5 .2v-.2zM220.8 120.1l2.5 .2h-2.5z"/>
<path d="M220.8 120.3l2.4 .2 .1-.2zM220.8 120.3l2.4 .2h-2.3z"/>
<path d="M220.9 120.5l2.2 .2 .1-.2zM220.9 120.5l2.2 .2h-2.1z"/>
<path d="M221 120.7l2 .2 .1-.2zM221 120.7l2 .2h-1.9z"/>
<path d="M221.1 120.9h1.9zM221.1 120.9l1.7 .2z"/>
<path d="M221.3 121.1h1.5zM221.3 121.1l1.3 .1z"/>
<path d="M221.5 121.2h1.1zM221.5 121.2l.9 .1z"/>
<path d="M221.7 121.3h.7zM221.7 121.3h.5z"/>
<path d="M222.2 93.5h.4zM221.9 93.5h.7z"/>
<path d="M221.9 93.5l.9 .1zM221.7 93.6h1.1z"/>
<path d="M221.7 93.6l1.3 .1zM221.5 93.7h1.5z"/>
<path d="M221.5 93.7l1.7 .2zM221.4 93.9h1.8z"/>
<path d="M221.4 93.9l1.9 .2-.1-.2zM221.4 93.9l1.9 .2h-2.1z"/>
<path d="M221.2 94.1l2.2 .2-.1-.2zM221.2 94.1l2.2 .2h-2.3z"/>
<path d="M221.1 94.3l2.4 .2-.1-.2zM221.1 94.3l2.4 .2h-2.4z"/>
<path d="M221.1 94.5l2.4 .2v-.2zM221.1 94.5l2.4 .2h-2.5z"/>
<path d="M221 94.7l2.5 .3v-.3zM221 94.7l2.5 .3h-2.4z"/>
<path d="M221.1 95l2.3 .2 .1-.2zM221.1 95l2.3 .2h-2.3z"/>
<path d="M221.1 95.2l2.2 .2 .1-.2zM221.1 95.2l2.2 .2h-2.1z"/>
<path d="M221.2 95.4l2 .1 .1-.1zM221.2 95.4l2 .1h-1.8z"/>
<path d="M221.4 95.5l1.6 .2 .2-.2zM221.4 95.5l1.6 .2h-1.5z"/>
<path d="M221.5 95.7h1.5zM221.5 95.7l1.3 .1z"/>
<path d="M221.7 95.8h1.1zM221.7 95.8l.9 .1z"/>
<path d="M221.9 95.9h.7zM221.9 95.9h.5z"/>
<path d="M222 137.8h.5zM221.8 137.8h.7z"/>
<path d="M221.8 137.8l.9 .1zM221.6 137.9h1.1z"/>
<path d="M221.6 137.9l1.3 .1zM221.4 138h1.5z"/>
<path d="M221.4 138l1.6 .2zM221.2 138.2h1.8z"/>
<path d="M221.2 138.2l2 .2-.2-.2zM221.2 138.2l2 .2h-2.1z"/>
<path d="M221.1 138.4l2.2 .2-.1-.2zM221.1 138.4l2.2 .2h-2.3z"/>
<path d="M221 138.6l2.3 .2v-.2zM221 138.6l2.3 .2h-2.4z"/>
<path d="M220.9 138.8l2.5 .2-.1-.2zM220.9 138.8l2.5 .2h-2.5z"/>
<path d="M220.9 139l2.4 .3 .1-.3zM220.9 139l2.4 .3h-2.4z"/>
<path d="M220.9 139.3l2.4 .2v-.2zM220.9 139.3l2.4 .2h-2.3z"/>
<path d="M221 139.5l2.2 .2 .1-.2zM221 139.5l2.2 .2h-2.1z"/>
<path d="M221.1 139.7l1.9 .2 .2-.2zM221.1 139.7l1.9 .2h-1.8z"/>
<path d="M221.2 139.9h1.8zM221.2 139.9l1.7 .1z"/>
<path d="M221.4 140h1.5zM221.4 140l1.3 .1z"/>
<path d="M221.6 140.1h1.1zM221.6 140.1l.9 .1z"/>
<path d="M221.8 140.2h.7zM221.8 140.2l.4 .1z"/>
<path d="M191.1 137.3l.4 .1zM190.8 137.4h.7z"/>
<path d="M190.8 137.4l.9 .1zM190.6 137.5h1.1z"/>
<path d="M190.6 137.5l1.3 .1zM190.4 137.6h1.5z"/>
<path d="M190.4 137.6l1.7 .1-.2-.1zM190.4 137.6l1.7 .1h-1.8z"/>
<path d="M190.3 137.7l1.9 .2-.1-.2zM190.3 137.7l1.9 .2h-2.1z"/>
<path d="M190.1 137.9l2.2 .2-.1-.2zM190.1 137.9l2.2 .2h-2.3z"/>
<path d="M190 138.1l2.4 .2-.1-.2zM190 138.1l2.4 .2h-2.5z"/>
<path d="M189.9 138.3l2.5 .3v-.3zM189.9 138.3l2.5 .3h-2.5z"/>
<path d="M189.9 138.6l2.5 .2v-.2zM189.9 138.6l2.5 .2h-2.5z"/>
<path d="M189.9 138.8l2.4 .2 .1-.2zM189.9 138.8l2.4 .2h-2.3z"/>
<path d="M190 139l2.2 .2 .1-.2zM190 139l2.2 .2h-2.1z"/>
<path d="M190.1 139.2l2 .2 .1-.2zM190.1 139.2l2 .2h-1.8z"/>
<path d="M190.3 139.4h1.8zM190.3 139.4l1.6 .2z"/>
<path d="M190.4 139.6h1.5zM190.4 139.6l1.3 .1z"/>
<path d="M190.6 139.7h1.1zM190.6 139.7l.9 .1z"/>
<path d="M190.8 139.8h.7zM190.8 139.8h.5z"/>
<path d="M186 143.8l3.7 8.8v-8.8zM186 143.8l3.7 8.8h-3.7z"/>
<path d="M256.1 111.7h.5zM255.9 111.7h.7z"/>
<path d="M255.9 111.7l.9 .1zM255.7 111.8h1.1z"/>
<path d="M255.7 111.8l1.3 .1zM255.5 111.9h1.5z"/>
<path d="M255.5 111.9l1.6 .2zM255.3 112.1h1.8z"/>
<path d="M255.3 112.1l2 .1-.2-.1zM255.3 112.1l2 .1h-2.1z"/>
<path d="M255.2 112.2l2.2 .3-.1-.3zM255.2 112.2l2.2 .3h-2.3z"/>
<path d="M255.1 112.5l2.3 .2v-.2zM255.1 112.5l2.3 .2h-2.4z"/>
<path d="M255 112.7l2.5 .2-.1-.2zM255 112.7l2.5 .2h-2.5z"/>
<path d="M255 112.9l2.4 .2 .1-.2zM255 112.9l2.4 .2h-2.4z"/>
<path d="M255 113.1l2.4 .2v-.2zM255 113.1l2.4 .2h-2.3z"/>
<path d="M255.1 113.3l2.2 .3 .1-.3zM255.1 113.3l2.2 .3h-2.1z"/>
<path d="M255.2 113.6l1.9 .1 .2-.1zM255.2 113.6l1.9 .1h-1.8z"/>
<path d="M255.3 113.7h1.8zM255.3 113.7l1.7 .2z"/>
<path d="M255.5 113.9h1.5zM255.5 113.9l1.3 .1z"/>
<path d="M255.7 114h1.1zM255.7 114l.9 .1z"/>
<path d="M255.9 114.1h.7zM255.9 114.1l.4 .1z"/>
<path d="M277 131.9l.4 .1zM276.7 132h.7z"/>
<path d="M276.7 132l1 .1zM276.5 132.1h1.2z"/>
<path d="M276.5 132.1l1.3 .1zM276.3 132.2h1.5z"/>
<path d="M276.3 132.2l1.7 .1-.2-.1zM276.3 132.2l1.7 .1h-1.8z"/>
<path d="M276.2 132.3l2 .2-.2-.2zM276.2 132.3l2 .2h-2.2z"/>
<path d="M276 132.5l2.3 .2-.1-.2zM276 132.5l2.3 .2h-2.4z"/>
<path d="M275.9 132.7l2.4 .2v-.2zM275.9 132.7l2.4 .2h-2.4z"/>
<path d="M275.9 132.9l2.5 .3-.1-.3zM275.9 132.9l2.5 .3h-2.5z"/>
<path d="M275.9 133.2l2.4 .2 .1-.2zM275.9 133.2l2.4 .2h-2.4z"/>
<path d="M275.9 133.4l2.4 .2v-.2zM275.9 133.4l2.4 .2h-2.4z"/>
<path d="M275.9 133.6l2.3 .2 .1-.2zM275.9 133.6l2.3 .2h-2.2z"/>
<path d="M276 133.8l2 .2 .2-.2zM276 133.8l2 .2h-1.8z"/>
<path d="M276.2 134h1.8zM276.2 134l1.6 .2z"/>
<path d="M276.3 134.2h1.5zM276.3 134.2l1.4 .1z"/>
<path d="M276.5 134.3h1.2zM276.5 134.3l.9 .1z"/>
<path d="M276.7 134.4h.7zM276.7 134.4h.5z"/>
<path d="M256.3 94.3h.5zM256.1 94.3h.7z"/>
<path d="M256.1 94.3l.9 .1zM255.9 94.4h1.1z"/>
<path d="M255.9 94.4l1.3 .1zM255.7 94.5h1.5z"/>
<path d="M255.7 94.5l1.7 .2zM255.5 94.7h1.9z"/>
<path d="M255.5 94.7l2 .2-.1-.2zM255.5 94.7l2 .2h-2.1z"/>
<path d="M255.4 94.9l2.2 .2-.1-.2zM255.4 94.9l2.2 .2h-2.3z"/>
<path d="M255.3 95.1l2.4 .2-.1-.2zM255.3 95.1l2.4 .2h-2.5z"/>
<path d="M255.2 95.3l2.5 .2v-.2zM255.2 95.3l2.5 .2h-2.5z"/>
<path d="M255.2 95.5l2.5 .2v-.2zM255.2 95.5l2.5 .2h-2.5z"/>
<path d="M255.2 95.7l2.4 .3 .1-.3zM255.2 95.7l2.4 .3h-2.3z"/>
<path d="M255.3 96l2.2 .2 .1-.2zM255.3 96l2.2 .2h-2.1z"/>
<path d="M255.4 96.2l2 .2 .1-.2zM255.4 96.2l2 .2h-1.9z"/>
<path d="M255.5 96.4l1.7 .1 .2-.1zM255.5 96.4l1.7 .1h-1.5z"/>
<path d="M255.7 96.5h1.5zM255.7 96.5l1.3 .1z"/>
<path d="M255.9 96.6h1.1zM255.9 96.6l.9 .1z"/>
<path d="M256.1 96.7h.7zM256.1 96.7l.5 .1z"/>
</g>
<!-- layer: CajetinTexto -->
<g fill="none" stroke="#720000" stroke-width=".3">
<path d="M47.4 36.7v9.9M47.4 33h39.9M56.4 29.1v33.6M60.1 29.1h7.1M76.5 29.1h7.1M87.3 29.1v33.6M91 29.1h4M104.3 29.1h4M112 29.1v27.4h37.5M112 33h37.5M115.7 29.1h7.1M132.1 29.1h7.1"/>
<path d="M142.9 29.1v27.4M149.5 36.7v8.1M183.9 30.6h37.7M184 34.4v9.9M190.4 26.4v34.2M194.2 26.4h7.2M210.7 26.4h7.2M221.6 26.4v34.6M225.4 26.4h4M238.8 26.4h4M246.6 26.4v27.9h37M246.6 30.6h36.7"/>
<path d="M250.3 26.4h7.2M266.9 26.4h7.1M277.8 26.4v27.9M283.3 34.4v6.8M47.4 49.1v9.9M149.5 47.3v5.5M184 46.9v9.9M283.3 43.8v6.8M283.6 58.1v44.9M47.4 62.7h39M47.4 66.4v41.3M149.4 60.2v45.7"/>
<path d="M183.9 60.6h37.7M184 64.3v41.8M47.4 110.3v41.3M149.4 108.4v43.2M184 108.6v41.8M283.6 105.5v44.9M47.4 155.3h9v5.1M149.4 155.3h-6.5v5.1M184 154.1h6.4v3.2M194.2 157.3h35.2M238.8 157.3h35.2M283.6 154.1h-5.8v3.2"/>
<path d="M60.1 160.4h35M104.3 160.4h34.9"/>
</g>
<g fill="#720000" stroke="#720000" stroke-width=".3">
<path d="M47.4 62.7l.6 3.7h-1.2z"/>
<path d="M46.8 151.6h1.2l-.6 3.7z"/>
<path d="M56.4 160.4l3.7-.6v1.3z"/>
<path d="M139.2 159.8l3.7 .6-3.7 .7z"/>
<path d="M149.4 56.5l.6 3.7h-1.2z"/>
<path d="M148.8 151.6h1.2l-.6 3.7z"/>
<path d="M149.5 33l.6 3.7h-1.2z"/>
<path d="M148.9 52.8h1.2l-.6 3.7z"/>
<path d="M87.3 29.1l3.7-.7v1.3z"/>
<path d="M108.3 28.4l3.7 .7-3.7 .6z"/>
<path d="M46.8 59h1.2l-.6 3.7z"/>
<path d="M47.4 33l.6 3.7h-1.2z"/>
<path d="M83.6 28.5l3.7 .6-3.7 .6z"/>
<path d="M56.4 29.1l3.7-.6v1.2z"/>
<path d="M112 29.1l3.7-.7v1.3z"/>
<path d="M139.2 28.4l3.7 .7-3.7 .6z"/>
<path d="M221.6 26.4l3.8-.6v1.3z"/>
<path d="M242.8 25.8l3.8 .6-3.8 .7z"/>
<path d="M246.6 26.4l3.7-.6v1.3z"/>
<path d="M274 25.8l3.8 .6-3.8 .7z"/>
<path d="M217.9 25.8l3.7 .6-3.7 .7z"/>
<path d="M190.4 26.4l3.8-.6v1.3z"/>
<path d="M283 150.4h1.2l-.6 3.7z"/>
<path d="M283.6 54.3l.6 3.8h-1.2z"/>
<path d="M282.7 50.6h1.2l-.6 3.7z"/>
<path d="M283.3 30.6l.6 3.8h-1.2z"/>
<path d="M184 60.6l.6 3.7h-1.3z"/>
<path d="M183.3 150.4h1.3l-.6 3.7z"/>
<path d="M190.4 157.3l3.8-.6v1.2z"/>
<path d="M274 156.7l3.8 .6-3.8 .6z"/>
<path d="M184 30.6l.6 3.8h-1.3z"/>
<path d="M183.3 56.8h1.3l-.6 3.8z"/>
</g>
<!-- layer: 0 -->
<path d="M28.1 18v261.4M408 18v261.4" fill="none" stroke="#000" stroke-width=".3"/>
<!-- layer: VENTANA -->
<path d="M35.7 23h125.1v141.7h-125.1zM171.7 23.2h125.2v141.5h-125.2z" fill="none" stroke="#545454" stroke-width=".3"/>
<!-- layer: CajetinAtributos -->
<path d="M222.3 247.3h180.1v30h-180.1zM222.3 252.3h95M247.3 257.3h155.1M247.3 247.3v30M267.3 247.3v15M292.3 247.3v15M317.3 247.3v15M222.3 262.3h180.1M222.3 267.3h180.1M372.3 262.3v15" fill="none" stroke="#007fff" stroke-width=".3"/>
<g font-size="4.9" fill="#f00">
<text x="301" y="273.9">Proyecto Electrico</text>
<text x="376.1" y="273.7">01</text>
</g>
<g font-size="3.9" fill="#00f">
<text x="230.3" y="43.1">PILA</text>
<text x="204.5" y="77.4">COCINA</text>
<text x="231.7" y="77.9">CUARTO</text>
<text x="260.3" y="73">BAÑO</text>
<text x="202.1" y="104.2">COMEDOR</text>
<text x="262.6" y="108.7">BAÑO</text>
<text x="202.8" y="135.7">SALA</text>
<text x="228.2" y="137.2">CUARTO</text>
<text x="255.6" y="137.7">CUARTO</text>
</g>
<g font-size="3.9" fill="#720000">
<text x="223.5" y="250.9">Unidad</text>
<text x="269" y="250.7">Nombre</text>
<text x="293.6" y="251">Fecha</text>
<text x="248.4" y="255.8">Dibujo</text>
<text x="329.6" y="253.9">Taller de Instalaciones Eléctricas</text>
<text x="248.2" y="261.2">Revisado</text>
<text x="336.8" y="261">Universidad Técnica Nacional</text>
<text x="223" y="266.2">Escala</text>
<text x="247.9" y="266.4">Tema</text>
<text x="373.6" y="265.8">N de plano</text>
</g>
<g font-size="3.8" fill="#00f">
<text x="96.1" y="39.5">PILA</text>
<text x="99.2" y="64.6">CUARTO</text>
<text x="126.1" y="65.4">BAÑO</text>
<text x="64" y="68.5">COCINA</text>
<text x="66.9" y="102.7">COMEDOR</text>
<text x="136.4" y="103.8" transform="rotate(90 136.4 103.8)">BAÑO</text>
<text x="68" y="144.9">SALA</text>
<text x="93.7" y="150.9">CUARTO</text>
<text x="121" y="150">CUARTO</text>
</g>
<g font-size="3.5" fill="#720000">
<text x="201.2" y="27.6">2.50m</text>
<text x="229.3" y="27.6">2.00m</text>
<text x="257.4" y="27.6">2.50m</text>
<text x="67.1" y="30.3">2.50m</text>
<text x="94.9" y="30.3">2.00m</text>
<text x="122.7" y="30.3">2.50m</text>
<text x="144.6" y="47.2">1.90m</text>
<text x="179.2" y="46.8">2.40m</text>
<text x="278.4" y="43.7">1.90m</text>
<text x="42.6" y="49.1">2.40m</text>
<text x="278.8" y="105.5">8.00m</text>
<text x="42.6" y="110.2">7.50m</text>
<text x="144.7" y="108.4">8.00m</text>
<text x="179.1" y="108.6">7.50m</text>
<text x="94.9" y="161.7">7.00m</text>
<text x="229.3" y="158.5">7.00m</text>
</g>
<g font-size="3.5" fill="#f00">
<text x="267.5" y="256.2">A.Marchena.M</text>
<text x="296.3" y="256.2">19/04/2020</text>
<text x="229.7" y="258.3">mm</text>
<text x="266.6" y="260.9">M.Rodruiguez.C</text>
<text x="297" y="261">21/04/2020</text>
<text x="228.8" y="273.9">1:80</text>
</g>
</svg>
